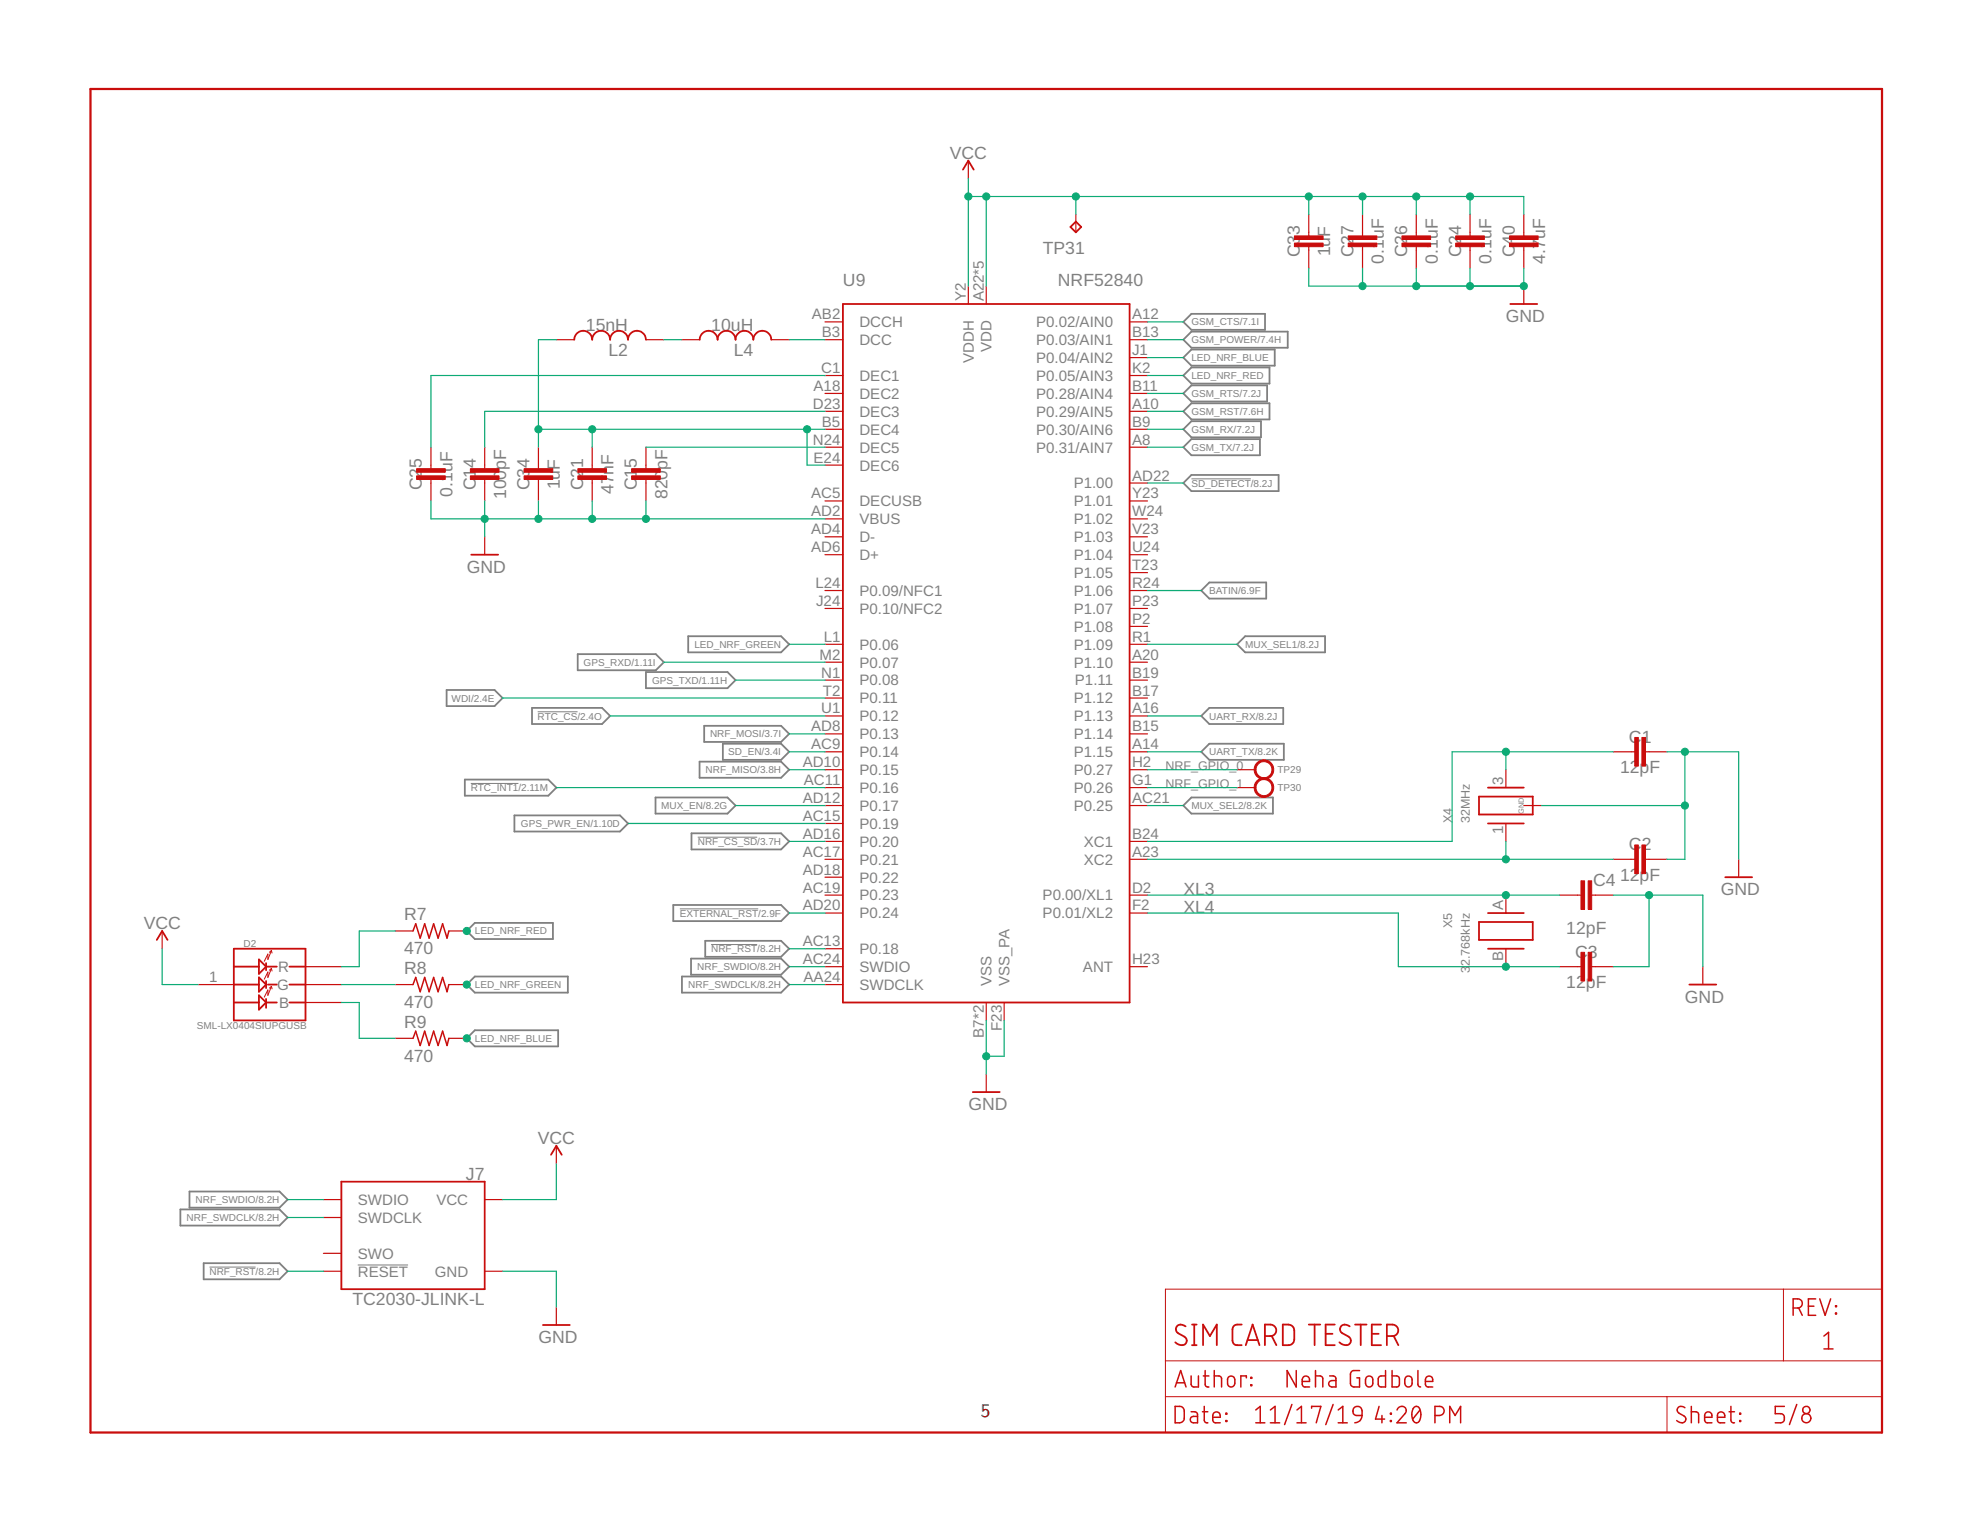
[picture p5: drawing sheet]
<svg xmlns="http://www.w3.org/2000/svg" width="279mm" height="216mm" viewBox="0 0 279 216" stroke-linecap="round" stroke-linejoin="round" font-family="sans-serif">
<path d="M50.7 179.3h7.1" fill="none" stroke="#808080" stroke-width=".15"/>
<g fill="none" stroke="#808080" stroke-width=".25">
<path d="M167.7 53.2l1.2-1.1h11.1v2.3h-11.1zM167.7 58.3l1.2-1.1h11.1v2.3h-11.1zM167.7 50.7l1.2-1.1h11.8v2.2h-11.8zM167.7 48.2l1.2-1.2h13.6v2.3h-13.6zM167.7 45.6l1.2-1.1h10.4v2.3h-10.4zM167.7 55.8l1.2-1.2h10.7v2.3h-10.7zM167.7 68.5l1.2-1.2h12.4v2.3h-12.4zM167.7 63.4l1.2-1.1h9.7v2.2h-9.7zM167.7 60.9l1.2-1.2h9.9v2.3h-9.9zM63.3 97.8h6.8l1.1 1.2-1.1 1.1h-6.8zM81.9 92.7h11.1l1.1 1.2-1.1 1.1h-11.1zM91.6 95.3h11.5l1.2 1.1-1.2 1.2h-11.5z"/>
<path d="M97.6 90.2h13.1l1.2 1.1-1.2 1.2h-13.1zM170.3 83.7l1.1-1.1h8.1v2.3h-8.1zM175.4 91.3l1.1-1.1h11.3v2.3h-11.3zM65.9 110.5h11.8l1.2 1.2-1.2 1.1h-11.8zM72.9 115.6h15l1.1 1.1-1.1 1.2h-15zM75.4 100.4h9.9l1.2 1.1-1.2 1.1h-9.9zM92.9 113.1h10.2l1.2 1.1-1.2 1.1h-10.2zM98 118.1h12.7l1.2 1.2-1.2 1.1h-12.7zM99.2 108h11.5l1.2 1.1-1.2 1.2h-11.5zM99.8 102.9h10.9l1.2 1.1-1.2 1.2h-10.9zM102.5 105.4h8.2l1.2 1.2-1.2 1.1h-8.2zM167.7 114.2l1.2-1.1h11.5v2.2h-11.5z"/>
<path d="M170.3 106.6l1.1-1.2h10.6v2.3h-10.6zM170.3 101.5l1.1-1.1h10.5v2.2h-10.5zM66.2 139.6l1.1-1.2h13.2v2.3h-13.2zM66.2 132l1.1-1.2h11.1v2.3h-11.1zM95.4 128.3h15.3l1.2 1.1-1.2 1.2h-15.3zM96.7 138.4h14l1.2 1.2-1.2 1.1h-14zM98 135.9h12.7l1.2 1.1-1.2 1.2h-12.7zM100 133.4h10.7l1.2 1.1-1.2 1.1h-10.7zM66.2 147.2l1.1-1.2h11.8v2.3h-11.8zM25.6 171.4h14l1.2 1.2-1.2 1.1h-14zM26.9 168.9h12.7l1.2 1.2-1.2 1.1h-12.7zM28.9 179.1h10.7l1.2 1.1-1.2 1.2h-10.7z"/>
</g>
<path d="M168.9 67.9h8.4M66.7 111.1h6.8M76.2 100.9h5.7M98.9 118.7h8.4M96.4 128.8h11.1M100.8 133.9h6.5M29.7 179.6h6.5" fill="none" stroke="#808080" stroke-width=".14"/>
<g fill="none" stroke="#c90d0c" stroke-width=".17">
<path d="M137.3 22.8v2.5M152.5 30.4v2.5M185.5 30.4v3M185.5 35v3M193.1 30.4v3M193.1 35v3M200.8 30.4v3M200.8 35v3M208.4 30.4v3M208.4 35v3M216 30.4v3M216 35v3"/>
<path d="M78.9 48.2h2.5M91.6 48.2h2.5M96.6 48.2h2.6M109.3 48.2h2.6M116.9 58.3h2.6M116.9 45.6h2.6M116.9 55.8h2.6M116.9 48.2h2.6M116.9 53.2h2.6M137.3 40.6v2.5M139.8 40.6v2.5M160.1 58.3h2.6"/>
<path d="M160.1 45.6h2.6M160.1 55.8h2.6M160.1 48.2h2.6M160.1 53.2h2.6M160.1 50.7h2.6M216 40.6v2.5M61.1 63.4v3M61.1 68v3M68.7 63.4v3M68.7 68v3M68.7 76.1v2.5M76.3 63.4v3"/>
<path d="M76.3 68v3M83.9 63.4v3M83.9 68v3M91.6 63.4v3M91.6 68v3M116.9 60.9h2.6M116.9 63.4h2.6M116.9 65.9h2.6M116.9 78.6h2.6M116.9 76.1h2.6M116.9 73.6h2.6M116.9 71h2.6"/>
<path d="M160.1 60.9h2.6M160.1 63.4h2.6M160.1 78.6h2.6M160.1 76.1h2.6M160.1 73.6h2.6M160.1 71h2.6M160.1 68.5h2.6M116.9 93.9h2.6M116.9 99h2.6M116.9 96.4h2.6M116.9 86.3h2.6M116.9 91.3h2.6"/>
<path d="M116.9 83.7h2.6M160.1 93.9h2.6M160.1 99h2.6M160.1 96.4h2.6M160.1 86.3h2.6M160.1 91.3h2.6M160.1 83.7h2.6M160.1 88.8h2.6M160.1 81.2h2.6M116.9 106.6h2.6M116.9 101.5h2.6M116.9 104h2.6"/>
<path d="M116.9 119.3h2.6M116.9 111.7h2.6M116.9 109.1h2.6M116.9 116.7h2.6M116.9 114.2h2.6M160.1 106.6h2.6M160.1 101.5h2.6M160.1 104h2.6M160.1 119.3h2.6M160.1 111.7h2.6M160.1 109.1h2.6M160.1 114.2h2.6"/>
<path d="M175.4 111.7h2.5M175.4 109.1h2.5M213.5 109.1v2.6M213.5 116.7v2.6M216 114.2h2.5M228.7 106.6h3M233.3 106.6h3M23 132v2.5M28.1 139.6h5M43.3 139.6h5.1M43.3 137h5.1M56 139.6h2.5"/>
<path d="M56 132h2.5M63.6 139.6h2.6M63.6 132h2.6M116.9 139.6h2.6M116.9 137h2.6M116.9 121.8h2.6M116.9 126.9h2.6M116.9 129.4h2.6M116.9 134.5h2.6M116.9 124.4h2.6M160.1 137h2.6M160.1 121.8h2.6"/>
<path d="M160.1 126.9h2.6M160.1 129.4h2.6M213.5 126.9v2.5M213.5 134.5v2.5M221.1 137h3M221.1 126.9h3M225.6 137h3.1M225.6 126.9h3.1M228.7 121.8h3M233.3 121.8h3M241.4 137v2.6M246.5 121.8v2.6"/>
<path d="M43.3 142.1h5.1M56 147.2h2.5M63.6 147.2h2.6M139.8 142.1v2.6M139.8 152.3v2.5M142.3 142.1v2.6M45.8 170.1h2.6M45.8 172.6h2.6M45.8 177.7h2.6M68.7 170.1h2.5M78.9 162.4v2.6M45.8 180.2h2.6"/>
<path d="M68.7 180.2h2.5M78.9 185.3v2.5"/>
</g>
<g fill="none" stroke="#c90d0c" stroke-width=".25">
<path d="M136.5 24l.8-1.2 .7 1.2M151.7 32.2l.8-.8 .8 .8-.8 .7zM81.4 48.2a1.27 1.27 0 0 1 1.3-1.3 1.27 1.27 0 0 1 1.2 1.3 1.27 1.27 0 0 1 1.3-1.3 1.27 1.27 0 0 1 1.3 1.3 1.27 1.27 0 0 1 1.3-1.3 1.27 1.27 0 0 1 1.2 1.3 1.27 1.27 0 0 1 1.3-1.3 1.27 1.27 0 0 1 1.3 1.3M99.2 48.2a1.27 1.27 0 0 1 1.3-1.3 1.27 1.27 0 0 1 1.2 1.3 1.27 1.27 0 0 1 1.3-1.3 1.27 1.27 0 0 1 1.3 1.3 1.26 1.26 0 0 1 1.2-1.3 1.26 1.26 0 0 1 1.3 1.3 1.27 1.27 0 0 1 1.3-1.3 1.27 1.27 0 0 1 1.2 1.3M119.5 43.1h40.6v99h-40.6zM214.1 43.1h3.8M66.8 78.6h3.8M209.7 112.9h7.6v2.6h-7.6zM210.9 116.7h5.1M210.9 111.7h5.1M22.2 133.2l.8-1.2 .7 1.2M33.1 134.5h10.2v10.2h-10.2z"/>
<path d="M33.1 137h3.6M33.1 139.6h3.6M36.7 136l1 1-1 1zM36.7 138.6l1 1-1 1zM37.7 137h1.5M37.7 136.5v1M37.7 139.1v1M38 139.6h1.2M41 137h2.3M41 139.6h2.3M209.7 130.7h7.6v2.5h-7.6zM210.9 134.5h5.1"/>
<path d="M210.9 129.4h5.1M239.5 139.6h3.8M244.6 124.4h3.8M33.1 142.1h3.6M36.7 141.1l1 1-1 1zM37.7 142.1h1.5M37.7 141.6v1.3M41 142.1h2.3M137.9 154.8h3.8M48.4 167.5h20.3v15.3h-20.3zM78.1 163.7l.8-1.3 .7 1.3M77 187.8h3.8"/>
<path d="M168.1 188a.76 .76 0 0 0-1-.2 .76 .76 0 0 0-.4 .9l.3 .3 .9 .5a.66 .66 0 0 1 .2 .9 .66 .66 0 0 1-.8 .3l-.7-.4M169 190.7h.6M169 187.8h.6M169.3 187.8v2.9M170.5 190.7v-2.9l1 1.6 1-1.6v2.9M176 187.8h-.6a.67 .67 0 0 0-.7 .6v1.7a.64 .64 0 0 0 .7 .6h.6M176.6 190.7l1-2.9 .9 2.9M176.8 190h1.5M179.3 189.4h.8a.81 .81 0 0 0 .8-.8 .81 .81 0 0 0-.8-.8h-.8v2.9M180.3 189.4l.6 1.3M181.8 187.8a1.4 1.4 0 0 1 1.6 .4l.1 .4v1.3a.83 .83 0 0 1-.9 .8h-.8zM185.5 187.8h1.7"/>
<path d="M186.4 187.8v2.9M187.9 189.1h1M189.2 187.8h-1.3v2.9h1.3M191.3 188a.76 .76 0 0 0-.9-.2 .76 .76 0 0 0-.4 .9l.3 .3 .9 .5a.7 .7 0 0 1 .1 1 .7 .7 0 0 1-1 .1l-.4-.3M192.1 187.8h1.6M192.9 187.8v2.9M194.5 189.1h.9M195.8 187.8h-1.3v2.9h1.3M196.6 189.4h.8a.81 .81 0 0 0 .8-.8 .81 .81 0 0 0-.8-.8h-.8v2.9M197.6 189.4l.6 1.3"/>
</g>
<g fill="none" stroke="#c90d0c" stroke-width=".14">
<path d="M38.5 139.8l-.5 1.3v-.8l-.5 1.1M38.5 134.7l-.5 1.3v-.7l-.5 1M38.5 137.3l-.5 1.3v-.8l-.5 1M38.5 139.8l-.3 .3M38.5 139.8l.1 .4M38.5 137.3l-.3 .2M38.5 137.3l.1 .3M38.5 134.7l-.3 .3M38.5 134.7l.1 .4M165.2 182.8h101.6v20.3h-101.6zM165.2 198h101.6M165.2 192.9h101.6"/>
<path d="M236.3 198v5.1M252.8 182.8v10.1"/>
</g>
<g fill="none" stroke="#c90d0c" stroke-width=".21">
<path d="M58.5 132l.4-1 .7 2 .6-2 .6 2 .7-2 .6 2 .6-2 .7 2 .2-1M58.5 139.6l.4-1 .7 2 .6-2 .6 2 .7-2 .6 2 .6-2 .7 2 .2-1M58.5 147.2l.4-1 .7 2 .6-2 .6 2 .7-2 .6 2 .6-2 .7 2 .2-1M166.6 199.4h.6a.62 .62 0 0 1 .7 .6v1a.67 .67 0 0 1-.7 .7h-.6zM166.6 196.6l.8-2.3 .7 2.3M166.8 196h1.1M168.8 195.1v1.1a.4 .4 0 0 0 .4 .4h.7v-1.5M170.6 195.1h.8M170.7 199.4v1.9a.39 .39 0 0 0 .5 .4M170.8 194.3v1.9a.4 .4 0 0 0 .6 .4M172.1 195.1h.7a.4 .4 0 0 1 .4 .4v1.1M172.1 194.3v2.3"/>
<path d="M174.1 195.2a.53 .53 0 0 1 .6-.1 .53 .53 0 0 1 .3 .5v.5a.52 .52 0 0 1-.5 .5 .52 .52 0 0 1-.5-.5zM176.7 195.3v-.2h-.8v1.5M177.3 195.3h.1v.1h-.1zM177.3 196.3h.1v.1h-.1zM178 199.9l.6-.5v2.3M180.1 199.9l.6-.5v2.3M183.1 199.1l-1 2.9M183.7 194.3v2.3l-1.2-2.3v2.3M183.9 199.9l.6-.5v2.3M184.6 195.8h1a.54 .54 0 0 0-.3-.7 .54 .54 0 0 0-.7 .5v.6a.4 .4 0 0 0 .4 .4h.6M185.9 199.6v-.2h1.3l-.6 2.3M186.5 195.1h.6a.4 .4 0 0 1 .4 .4v1.1"/>
<path d="M186.5 194.3v2.3M188.5 195.1h.5a.4 .4 0 0 1 .4 .4v1.1h-.6a.46 .46 0 0 1-.5-.4 .46 .46 0 0 1 .5-.5h.6M189 199.1l-1.1 2.9M189.7 199.9l.7-.5v2.3M191.9 199.6a.66 .66 0 0 1 .7-.2 .66 .66 0 0 1 .5 .6v.7h-.8a.64 .64 0 0 1-.4-1.1zM192.7 194.3h-.8a.51 .51 0 0 0-.5 .5v1.3a.49 .49 0 0 0 .5 .5h.8v-1.3h-.4M193.7 195.2a.52 .52 0 0 1 .6-.1 .52 .52 0 0 1 .3 .5v.5a.52 .52 0 0 1-.5 .5 .52 .52 0 0 1-.5-.5v-.5zM195.5 199.4l-.5 1.8h1.3M196.4 194.3v2.3h-.6a.4 .4 0 0 1-.4-.4v-.7l.1-.3 .3-.1h.6M197.3 194.3v2.3h.7a.36 .36 0 0 0 .4-.4v-.7a.4 .4 0 0 0-.4-.4h-.7M198 199.9a.65 .65 0 0 1 1-.5 .65 .65 0 0 1 .2 1l-1.2 1.3h1.3M199.3 195.2a.52 .52 0 0 1 .5-.1 .52 .52 0 0 1 .4 .5v.5a.52 .52 0 0 1-.5 .5 .52 .52 0 0 1-.6-.5v-.5z"/>
<path d="M200.4 199.6a.53 .53 0 0 1 .6-.2 .53 .53 0 0 1 .3 .6 1.53 1.53 0 0 1-.4 1.7h-.3a1.63 1.63 0 0 1-.2-2.1zM201 194.3v1.9a.36 .36 0 0 0 .4 .4M201.3 199.9l-1 1.3M202.1 195.8h1a.54 .54 0 0 0-.4-.7 .54 .54 0 0 0-.6 .5v.6a.4 .4 0 0 0 .4 .4h.6M238.8 199.6a.6 .6 0 0 0-.7-.2 .6 .6 0 0 0-.3 .7 2.07 2.07 0 0 0 1.1 .8 .54 .54 0 0 1-.1 .6 .54 .54 0 0 1-.6 .2l-.5-.3M239.8 199.4v2.3M245.4 199.4v1.9a.39 .39 0 0 0 .5 .4M252.9 199.4h-1.2v1h.7a.66 .66 0 0 1 .6 .7 .66 .66 0 0 1-.6 .6h-.7M254.2 185.4h.6a.65 .65 0 0 0 .7-.6 .65 .65 0 0 0-.7-.7h-.6v2.4M254.7 199.1l-1 2.9M255 185.4l.5 1.1M256.3 185.2h.8"/>
<path d="M257.4 184.1h-1.1v2.4h1.1M258 184.1l.7 2.4 .8-2.4M258.6 189.4l.6-.5v2.3M258.6 191.2h1.2M260.2 185.1h.1v.1h-.1zM260.2 186.1h.1v.2h-.1zM168.8 200.1h.6a.4 .4 0 0 1 .4 .4v1.2h-.6a.46 .46 0 0 1-.5-.5 .46 .46 0 0 1 .5-.4h.6M170.5 200.1h.7M171.9 200.9h1.1a.55 .55 0 0 0-.4-.7 .55 .55 0 0 0-.7 .5v.6a.4 .4 0 0 0 .4 .4h.7M173.8 200.3h.1v.2h-.1zM173.8 201.4h.1v.1h-.1zM178 201.7h1.3"/>
<path d="M180.1 201.7h1.3M183.9 201.7h1.2M189.7 201.7h1.3M193.1 200.7a1.01 1.01 0 0 1-1.1 1M195.9 200.7v1M197.1 201.4h.1v.1h-.1zM197.1 200.3h.1v.2h-.1zM203.4 200.7a1.16 1.16 0 0 0 1.2-.3 .65 .65 0 0 0-.5-1h-.7v2.3M205.5 201.7v-2.3l.8 1.3 .8-1.3v2.3M239.8 200.1h.6a.4 .4 0 0 1 .4 .4v1.2M241.6 200.9h1.1a.54 .54 0 0 0-.4-.7 .54 .54 0 0 0-.7 .5v.6a.4 .4 0 0 0 .4 .4h.7M243.5 200.9h1a.54 .54 0 0 0-.4-.7 .54 .54 0 0 0-.6 .5v.6a.36 .36 0 0 0 .3 .4h.7"/>
<path d="M245.1 200.1h.8M246.6 201.4h.1v.1h-.1zM246.6 200.3h.1v.2h-.1z"/>
<circle cx="256.1" cy="199.9" r=".52"/>
<circle cx="256.1" cy="201" r=".65"/>
</g>
<g fill="#c90d0c" stroke="#c90d0c" stroke-width=".14">
<path d="M183.5 34.5h4.1v.5h-4.1z"/>
<path d="M183.5 33.4h4.1v.6h-4.1z"/>
<path d="M206.4 34.5h4v.5h-4z"/>
<path d="M206.4 33.4h4v.6h-4z"/>
<path d="M214 34.5h4v.5h-4z"/>
<path d="M214 33.4h4v.6h-4z"/>
<path d="M59.1 67.5h4v.5h-4z"/>
<path d="M59.1 66.4h4v.6h-4z"/>
<path d="M198.7 34.5h4.1v.5h-4.1z"/>
<path d="M198.7 33.4h4.1v.6h-4.1z"/>
<path d="M191.1 34.5h4.1v.5h-4.1z"/>
<path d="M191.1 33.4h4.1v.6h-4.1z"/>
<path d="M66.7 67.5h4v.5h-4z"/>
<path d="M66.7 66.4h4v.6h-4z"/>
<path d="M231.7 104.5h.5v4.1h-.5z"/>
<path d="M232.7 104.5h.6v4.1h-.6z"/>
<path d="M231.7 119.8h.5v4h-.5z"/>
<path d="M232.7 119.8h.6v4h-.6z"/>
<path d="M74.3 67.5h4.1v.5h-4.1z"/>
<path d="M74.3 66.4h4.1v.6h-4.1z"/>
<path d="M81.9 67.5h4.1v.5h-4.1z"/>
<path d="M81.9 66.4h4.1v.6h-4.1z"/>
<path d="M224.1 135h.5v4.1h-.5z"/>
<path d="M225.1 135h.5v4.1h-.5z"/>
<path d="M224.1 124.9h.5v4h-.5z"/>
<path d="M225.1 124.9h.5v4h-.5z"/>
<path d="M89.5 67.5h4.1v.5h-4.1z"/>
<path d="M89.5 66.4h4.1v.6h-4.1z"/>
</g>
<g fill="#c90d0c" stroke="#c90d0c" stroke-width=".14">
<path d="M178.2 108.2a1.39 1.39 0 0 1 2.2 .2 1.39 1.39 0 0 1-.9 2.1 1.39 1.39 0 0 1-1.7-1.4h.2a1.14 1.14 0 0 1 1.6-1.1 1.14 1.14 0 0 1 .3 1.9 1.14 1.14 0 0 1-1.8-.5l-.1-.3h-.2v-.3z" fill-rule="evenodd"/>
<path d="M178.2 110.7a1.39 1.39 0 0 1 2.2 .2 1.39 1.39 0 0 1-.9 2.1 1.39 1.39 0 0 1-1.7-1.3h.2a1.14 1.14 0 0 1 1.6-1.1 1.14 1.14 0 0 1 .3 1.9 1.14 1.14 0 0 1-1.8-.6l-.1-.2h-.2v-.4z" fill-rule="evenodd"/>
</g>
<path d="M12.8 12.6h254v190.5h-254z" fill="none" stroke="#c90d0c" stroke-width=".32"/>
<g fill="none" stroke="#0dab76" stroke-width=".17">
<path d="M137.3 27.9h78.7v2.5M137.3 25.3v15.3M139.8 27.9v12.7M152.5 27.9v2.5M185.5 27.9v2.5M185.5 38v2.6h30.5v-2.6M193.1 27.9v2.5M193.1 38v2.6M200.8 27.9v2.5M200.8 38v2.6M208.4 27.9v2.5M208.4 38v2.6"/>
<path d="M78.9 48.2h-2.6v15.2M94.1 48.2h2.5M111.9 48.2h5M116.9 53.2h-55.8v10.2M116.9 58.3h-48.2v5.1M162.7 53.2h5M162.7 50.7h5M162.7 48.2h5M162.7 58.3h5M162.7 45.6h5M162.7 55.8h5M61.1 71v2.6h55.8"/>
<path d="M68.7 71v5.1M76.3 71v2.6M76.3 60.9h40.6M83.9 60.9v2.5M83.9 71v2.6M91.6 71v2.6M91.6 63.4h25.3M114.4 60.9v5h2.5M162.7 60.9h5M162.7 68.5h5M162.7 63.4h5M71.2 99h45.7"/>
<path d="M94.1 93.9h22.8M104.3 96.4h12.6M111.9 91.3h5M162.7 91.3h12.7M162.7 83.7h7.6M78.9 111.7h38M86.5 101.5h30.4M89 116.7h27.9M104.3 114.2h12.6M111.9 106.6h5M111.9 119.3h5M111.9 109.1h5"/>
<path d="M111.9 104h5M162.7 106.6h7.6M162.7 114.2h5M162.7 109.1h12.7M162.7 111.7h12.7M162.7 101.5h7.6M213.5 106.6v2.5M213.5 119.3v2.5M218.5 114.2h20.3M228.7 106.6h-22.9v12.7h-43.1M236.3 106.6h10.2v15.2M238.8 106.6v15.2h-2.5"/>
<path d="M23 134.5v5.1h5.1M48.4 139.6h7.6M56 132h-5.1v5h-2.5M111.9 137h5M111.9 139.6h5M111.9 129.4h5M111.9 134.5h5M162.7 129.4h35.5v7.6h22.9M162.7 126.9h58.4M162.7 121.8h66M228.7 126.9h12.7v10.1M233.8 126.9v10.1h-5.1"/>
<path d="M48.4 142.1h2.5v5.1h5.1M139.8 144.7v7.6M142.3 144.7v5h-2.5M40.8 170.1h5M40.8 172.6h5M78.9 165v5.1h-7.7M40.8 180.2h5M71.2 180.2h7.7v5.1"/>
</g>
<g fill="#0dab76" stroke="#0dab76" stroke-width=".14">
<circle cx="193.1" cy="40.6" r=".51"/>
<circle cx="200.8" cy="40.6" r=".51"/>
<circle cx="216" cy="40.6" r=".51"/>
<circle cx="208.4" cy="40.6" r=".51"/>
<circle cx="139.8" cy="149.7" r=".51"/>
<circle cx="68.7" cy="73.6" r=".51"/>
<circle cx="76.3" cy="73.6" r=".51"/>
<circle cx="83.9" cy="73.6" r=".51"/>
<circle cx="91.6" cy="73.6" r=".51"/>
<circle cx="233.8" cy="126.9" r=".51"/>
<circle cx="238.8" cy="114.2" r=".51"/>
<circle cx="238.8" cy="106.6" r=".51"/>
<circle cx="66.2" cy="132" r=".51"/>
<circle cx="66.2" cy="139.6" r=".51"/>
<circle cx="66.2" cy="147.2" r=".51"/>
<circle cx="76.3" cy="60.9" r=".51"/>
<circle cx="83.9" cy="60.9" r=".51"/>
<circle cx="114.4" cy="60.9" r=".51"/>
<circle cx="213.5" cy="106.6" r=".51"/>
<circle cx="213.5" cy="121.8" r=".51"/>
<circle cx="213.5" cy="126.9" r=".51"/>
<circle cx="213.5" cy="137" r=".51"/>
<circle cx="185.5" cy="27.9" r=".51"/>
<circle cx="193.1" cy="27.9" r=".51"/>
<circle cx="200.8" cy="27.9" r=".51"/>
<circle cx="208.4" cy="27.9" r=".51"/>
<circle cx="139.8" cy="27.9" r=".51"/>
<circle cx="137.3" cy="27.9" r=".51"/>
<circle cx="152.5" cy="27.9" r=".51"/>
</g>
<text font-size="2.7" x="139" y="200.9">5</text>
<g font-size="2.5" fill="#808080">
<text x="134.6" y="22.5">VCC</text>
<text x="147.8" y="36">TP31</text>
<text x="184.3" y="34.7" transform="rotate(-90 184.3 34.7)">3</text>
<text x="184.3" y="33.3" transform="rotate(-90 184.3 33.3)">3</text>
<text x="191.9" y="34.7" transform="rotate(-90 191.9 34.7)">2</text>
<text x="191.9" y="33.3" transform="rotate(-90 191.9 33.3)">7</text>
<text x="199.5" y="34.7" transform="rotate(-90 199.5 34.7)">2</text>
<text x="199.5" y="33.3" transform="rotate(-90 199.5 33.3)">6</text>
<text x="207.1" y="34.7" transform="rotate(-90 207.1 34.7)">2</text>
<text x="207.1" y="33.3" transform="rotate(-90 207.1 33.3)">4</text>
<text x="214.7" y="34.7" transform="rotate(-90 214.7 34.7)">4</text>
<text x="214.7" y="33.3" transform="rotate(-90 214.7 33.3)">0</text>
<text x="119.5" y="40.5">U9</text>
<text x="150" y="40.5">NRF52840</text>
<text x="184.3" y="36.5" transform="rotate(-90 184.3 36.5)">C</text>
<text x="188.6" y="36.4" transform="rotate(-90 188.6 36.4)">1uF</text>
<text x="191.9" y="36.5" transform="rotate(-90 191.9 36.5)">C</text>
<text x="196.2" y="37.4" transform="rotate(-90 196.2 37.4)">0.1uF</text>
<text x="199.5" y="36.5" transform="rotate(-90 199.5 36.5)">C</text>
<text x="203.8" y="37.4" transform="rotate(-90 203.8 37.4)">0.1uF</text>
<text x="207.1" y="36.5" transform="rotate(-90 207.1 36.5)">C</text>
<text x="211.4" y="37.4" transform="rotate(-90 211.4 37.4)">0.1uF</text>
<text x="214.7" y="36.5" transform="rotate(-90 214.7 36.5)">C</text>
<text x="219" y="37.4" transform="rotate(-90 219 37.4)">4.7uF</text>
<text x="83.1" y="46.9">15nH</text>
<text x="100.8" y="46.9">10uH</text>
<text x="213.5" y="45.6">GND</text>
<text x="86.2" y="50.5">L2</text>
<text x="104" y="50.5">L4</text>
<text x="59.8" y="69.5" transform="rotate(-90 59.8 69.5)">C</text>
<text x="59.8" y="67.7" transform="rotate(-90 59.8 67.7)">2</text>
<text x="59.8" y="66.3" transform="rotate(-90 59.8 66.3)">5</text>
<text x="64.1" y="70.4" transform="rotate(-90 64.1 70.4)">0.1uF</text>
<text x="67.4" y="69.5" transform="rotate(-90 67.4 69.5)">C</text>
<text x="67.4" y="67.7" transform="rotate(-90 67.4 67.7)">1</text>
<text x="67.4" y="66.3" transform="rotate(-90 67.4 66.3)">4</text>
<text x="71.8" y="70.8" transform="rotate(-90 71.8 70.8)">100pF</text>
<text x="75.1" y="69.5" transform="rotate(-90 75.1 69.5)">C</text>
<text x="75.1" y="67.7" transform="rotate(-90 75.1 67.7)">3</text>
<text x="75.1" y="66.3" transform="rotate(-90 75.1 66.3)">4</text>
<text x="79.4" y="69.4" transform="rotate(-90 79.4 69.4)">1uF</text>
<text x="82.7" y="69.5" transform="rotate(-90 82.7 69.5)">C</text>
<text x="82.7" y="67.7" transform="rotate(-90 82.7 67.7)">2</text>
<text x="82.7" y="66.3" transform="rotate(-90 82.7 66.3)">1</text>
<text x="87" y="70.1" transform="rotate(-90 87 70.1)">47nF</text>
<text x="90.3" y="69.5" transform="rotate(-90 90.3 69.5)">C</text>
<text x="90.3" y="67.7" transform="rotate(-90 90.3 67.7)">1</text>
<text x="90.3" y="66.3" transform="rotate(-90 90.3 66.3)">5</text>
<text x="94.6" y="70.8" transform="rotate(-90 94.6 70.8)">820pF</text>
<text x="66.2" y="81.2">GND</text>
<text x="230.9" y="105.3">C</text>
<text x="232.7" y="105.3">1</text>
<text x="229.6" y="109.6">12pF</text>
<text x="225.8" y="125.6">C4</text>
<text x="229.6" y="124.9">12pF</text>
<text x="230.9" y="120.5">C</text>
<text x="232.7" y="120.5">2</text>
<text x="20.4" y="131.7">VCC</text>
<text x="57.3" y="130.5">R7</text>
<text x="167.7" y="126.9">XL3</text>
<text x="167.7" y="129.4">XL4</text>
<text x="243.9" y="126.9">GND</text>
<text x="57.3" y="135.3">470</text>
<text x="222" y="132.5">12pF</text>
<text x="223.3" y="135.8">C</text>
<text x="225.1" y="135.8">3</text>
<text x="57.3" y="142.9">470</text>
<text x="57.3" y="138.1">R8</text>
<text x="222" y="140.1">12pF</text>
<text x="238.9" y="142.1">GND</text>
<text x="57.3" y="145.7">R9</text>
<text x="57.3" y="150.5">470</text>
<text x="137.3" y="157.4">GND</text>
<text x="66.1" y="167.3">J7</text>
<text x="76.2" y="162.2">VCC</text>
<text x="50" y="185">TC2030-JLINK-L</text>
<text x="76.3" y="190.4">GND</text>
</g>
<g font-size="2.1" fill="#808080">
<text x="115.1" y="45.3">AB2</text>
<text x="116.5" y="47.8">B3</text>
<text x="121.8" y="46.4">DCCH</text>
<text x="136.9" y="42.7" transform="rotate(-90 136.9 42.7)">Y2</text>
<text x="139.5" y="42.7" transform="rotate(-90 139.5 42.7)">A22*5</text>
<text x="146.9" y="46.4">P0.02/AIN0</text>
<text x="160.5" y="45.3">A12</text>
<text x="160.5" y="47.8">B13</text>
<text x="116.4" y="52.9">C1</text>
<text x="121.8" y="48.9">DCC</text>
<text x="138" y="51.5" transform="rotate(-90 138 51.5)">VDDH</text>
<text x="140.6" y="49.9" transform="rotate(-90 140.6 49.9)">VDD</text>
<text x="146.9" y="48.9">P0.03/AIN1</text>
<text x="146.9" y="51.5">P0.04/AIN2</text>
<text x="160.5" y="50.3">J1</text>
<text x="160.5" y="52.9">K2</text>
<text x="115.2" y="58">D23</text>
<text x="115.3" y="55.4">A18</text>
<text x="121.8" y="56.5">DEC2</text>
<text x="121.8" y="54">DEC1</text>
<text x="121.8" y="59.1">DEC3</text>
<text x="146.9" y="59.1">P0.29/AIN5</text>
<text x="146.9" y="56.5">P0.28/AIN4</text>
<text x="146.9" y="54">P0.05/AIN3</text>
<text x="160.5" y="58">A10</text>
<text x="160.5" y="55.4">B11</text>
<text x="115.2" y="63">N24</text>
<text x="115.3" y="65.6">E24</text>
<text x="116.5" y="60.5">B5</text>
<text x="121.8" y="61.6">DEC4</text>
<text x="121.8" y="64.2">DEC5</text>
<text x="146.9" y="61.6">P0.30/AIN6</text>
<text x="146.9" y="64.2">P0.31/AIN7</text>
<text x="160.5" y="60.5">B9</text>
<text x="160.5" y="63">A8</text>
<text x="115" y="70.7">AC5</text>
<text x="121.8" y="66.7">DEC6</text>
<text x="121.8" y="71.8">DECUSB</text>
<text x="152.2" y="71.8">P1.01</text>
<text x="152.2" y="69.2">P1.00</text>
<text x="160.5" y="70.7">Y23</text>
<text x="160.5" y="68.1">AD22</text>
<text x="115" y="73.2">AD2</text>
<text x="115" y="75.7">AD4</text>
<text x="121.8" y="74.3">VBUS</text>
<text x="121.8" y="76.9">D-</text>
<text x="152.2" y="76.9">P1.03</text>
<text x="152.2" y="74.3">P1.02</text>
<text x="160.5" y="75.7">V23</text>
<text x="160.5" y="73.2">W24</text>
<text x="115" y="78.3">AD6</text>
<text x="115.6" y="83.4">L24</text>
<text x="121.8" y="79.4">D+</text>
<text x="152.2" y="81.9">P1.05</text>
<text x="152.2" y="79.4">P1.04</text>
<text x="160.5" y="83.4">R24</text>
<text x="160.5" y="80.8">T23</text>
<text x="160.5" y="78.3">U24</text>
<text x="115.7" y="85.9">J24</text>
<text x="121.8" y="87">P0.10/NFC2</text>
<text x="121.8" y="84.5">P0.09/NFC1</text>
<text x="152.2" y="89.6">P1.08</text>
<text x="152.2" y="87">P1.07</text>
<text x="152.2" y="84.5">P1.06</text>
<text x="160.5" y="88.4">P2</text>
<text x="160.5" y="85.9">P23</text>
<text x="116.2" y="93.5">M2</text>
<text x="116.8" y="91">L1</text>
<text x="121.8" y="92.1">P0.06</text>
<text x="121.8" y="94.6">P0.07</text>
<text x="152.2" y="94.6">P1.10</text>
<text x="152.2" y="92.1">P1.09</text>
<text x="160.5" y="93.5">A20</text>
<text x="160.5" y="91">R1</text>
<text x="116.4" y="96.1">N1</text>
<text x="116.4" y="101.1">U1</text>
<text x="116.6" y="98.6">T2</text>
<text x="121.8" y="97.2">P0.08</text>
<text x="121.8" y="99.7">P0.11</text>
<text x="152.2" y="99.7">P1.12</text>
<text x="152.4" y="97.2">P1.11</text>
<text x="160.5" y="101.1">A16</text>
<text x="160.5" y="98.6">B17</text>
<text x="160.5" y="96.1">B19</text>
<text x="115" y="106.2">AC9</text>
<text x="115" y="103.7">AD8</text>
<text x="121.8" y="102.3">P0.12</text>
<text x="121.8" y="107.3">P0.14</text>
<text x="121.8" y="104.8">P0.13</text>
<text x="152.2" y="107.3">P1.15</text>
<text x="152.2" y="102.3">P1.13</text>
<text x="152.2" y="104.8">P1.14</text>
<text x="160.5" y="106.2">A14</text>
<text x="160.5" y="103.7">B15</text>
<text x="113.8" y="108.8">AD10</text>
<text x="113.8" y="113.8">AD12</text>
<text x="114" y="111.3">AC11</text>
<text x="121.8" y="112.4">P0.16</text>
<text x="121.8" y="109.9">P0.15</text>
<text x="152.2" y="112.4">P0.26</text>
<text x="152.2" y="109.9">P0.27</text>
<text x="160.5" y="111.3">G1</text>
<text x="160.5" y="108.8">H2</text>
<text x="160.5" y="113.8">AC21</text>
<text x="213.1" y="111.3" transform="rotate(-90 213.1 111.3)">3</text>
<text x="113.8" y="116.4">AC15</text>
<text x="113.8" y="118.9">AD16</text>
<text x="121.8" y="117.5">P0.19</text>
<text x="121.8" y="115">P0.17</text>
<text x="152.2" y="115">P0.25</text>
<text x="160.5" y="118.9">B24</text>
<text x="213.1" y="118.3" transform="rotate(-90 213.1 118.3)">1</text>
<text x="113.8" y="121.5">AC17</text>
<text x="113.8" y="124">AD18</text>
<text x="121.8" y="122.6">P0.21</text>
<text x="121.8" y="120">P0.20</text>
<text x="121.8" y="125.1">P0.22</text>
<text x="153.6" y="122.6">XC2</text>
<text x="153.6" y="120">XC1</text>
<text x="160.5" y="121.5">A23</text>
<text x="113.8" y="126.5">AC19</text>
<text x="113.8" y="129.1">AD20</text>
<text x="121.8" y="127.6">P0.23</text>
<text x="121.8" y="130.2">P0.24</text>
<text x="147.8" y="127.6">P0.00/XL1</text>
<text x="147.8" y="130.2">P0.01/XL2</text>
<text x="160.5" y="126.5">D2</text>
<text x="160.5" y="129.1">F2</text>
<text x="213.1" y="129.1" transform="rotate(-90 213.1 129.1)">A</text>
<text x="39.4" y="137.8">R</text>
<text x="113.8" y="134.1">AC13</text>
<text x="113.8" y="136.7">AC24</text>
<text x="121.8" y="135.3">P0.18</text>
<text x="121.8" y="137.8">SWDIO</text>
<text x="153.5" y="137.8">ANT</text>
<text x="160.5" y="136.7">H23</text>
<text x="213.1" y="136.3" transform="rotate(-90 213.1 136.3)">B</text>
<text x="29.6" y="139.2">1</text>
<text x="39.3" y="140.3">G</text>
<text x="39.6" y="142.9">B</text>
<text x="113.9" y="139.2">AA24</text>
<text x="121.8" y="140.3">SWDCLK</text>
<text x="140.6" y="139.8" transform="rotate(-90 140.6 139.8)">VSS</text>
<text x="143.1" y="139.8" transform="rotate(-90 143.1 139.8)">VSS_PA</text>
<text x="139.5" y="147.1" transform="rotate(-90 139.5 147.1)">B7*2</text>
<text x="142" y="146.2" transform="rotate(-90 142 146.2)">F23</text>
<text x="50.7" y="170.8">SWDIO</text>
<text x="50.7" y="173.4">SWDCLK</text>
<text x="61.9" y="170.8">VCC</text>
<text x="50.7" y="178.4">SWO</text>
<text x="50.7" y="181">RESET</text>
<text x="61.6" y="181">GND</text>
</g>
<g font-size="1.8" fill="#808080">
<text x="165.2" y="111.6">NRF_GPIO_1</text>
<text x="165.2" y="109.1">NRF_GPIO_0</text>
<text x="205.8" y="116.7" transform="rotate(-90 205.8 116.7)">X4</text>
<text x="208.4" y="116.7" transform="rotate(-90 208.4 116.7)">32MHz</text>
<text x="205.8" y="131.6" transform="rotate(-90 205.8 131.6)">X5</text>
<text x="208.4" y="137.9" transform="rotate(-90 208.4 137.9)">3</text>
<text x="208.4" y="136.9" transform="rotate(-90 208.4 136.9)">2.768kHz</text>
</g>
<g font-size="1.4" fill="#808080">
<text x="168.9" y="46.1">GSM_CTS/7.1I</text>
<text x="168.9" y="53.8">LED_NRF_RED</text>
<text x="168.9" y="51.2">LED_NRF_BLUE</text>
<text x="168.9" y="48.7">GSM_POWER/7.4H</text>
<text x="168.9" y="56.3">GSM_RTS/7.2J</text>
<text x="168.9" y="58.8">GSM_RST/7.6H</text>
<text x="168.9" y="61.4">GSM_RX/7.2J</text>
<text x="168.9" y="63.9">GSM_TX/7.2J</text>
<text x="168.9" y="69">SD_DETECT/8.2J</text>
<text x="171.4" y="84.2">BATIN/6.9F</text>
<text x="82.7" y="94.4">GPS_RXD/1.11I</text>
<text x="98.4" y="91.8">LED_NRF_GREEN</text>
<text x="176.5" y="91.8">MUX_SEL1/8.2J</text>
<text x="64" y="99.5">WDI/2.4E</text>
<text x="76.2" y="102">RTC_CS/2.4O</text>
<text x="92.4" y="96.9">GPS_TXD/1.11H</text>
<text x="171.4" y="102">UART_RX/8.2J</text>
<text x="100.7" y="104.5">NRF_MOSI/3.7I</text>
<text x="103.2" y="107.1">SD_EN/3.4I</text>
<text x="171.4" y="107.1">UART_TX/8.2K</text>
<text x="66.7" y="112.2">RTC_INT1/2.11M</text>
<text x="100" y="109.6">NRF_MISO/3.8H</text>
<text x="181.1" y="109.6">TP29</text>
<text x="181.1" y="112.2">TP30</text>
<text x="73.8" y="117.2">GPS_PWR_EN/1.10D</text>
<text x="93.7" y="114.7">MUX_EN/8.2G</text>
<text x="98.9" y="119.8">NRF_CS_SD/3.7H</text>
<text x="168.9" y="114.7">MUX_SEL2/8.2K</text>
<text x="96.4" y="129.9">EXTERNAL_RST/2.9F</text>
<text x="34.5" y="134.2">D2</text>
<text x="67.3" y="132.5">LED_NRF_RED</text>
<text x="98.8" y="137.6">NRF_SWDIO/8.2H</text>
<text x="100.8" y="135">NRF_RST/8.2H</text>
<text x="67.3" y="140.1">LED_NRF_GREEN</text>
<text x="97.6" y="140.1">NRF_SWDCLK/8.2H</text>
<text x="27.9" y="145.9">SML-LX0404SIUPGUSB</text>
<text x="67.3" y="147.7">LED_NRF_BLUE</text>
<text x="26.5" y="173.1">NRF_SWDCLK/8.2H</text>
<text x="27.7" y="170.6">NRF_SWDIO/8.2H</text>
<text x="29.7" y="180.7">NRF_RST/8.2H</text>
</g>
<text font-size="1.1" fill="#808080" x="216" y="115.4" transform="rotate(-90 216 115.4)">GND</text>
</svg>
